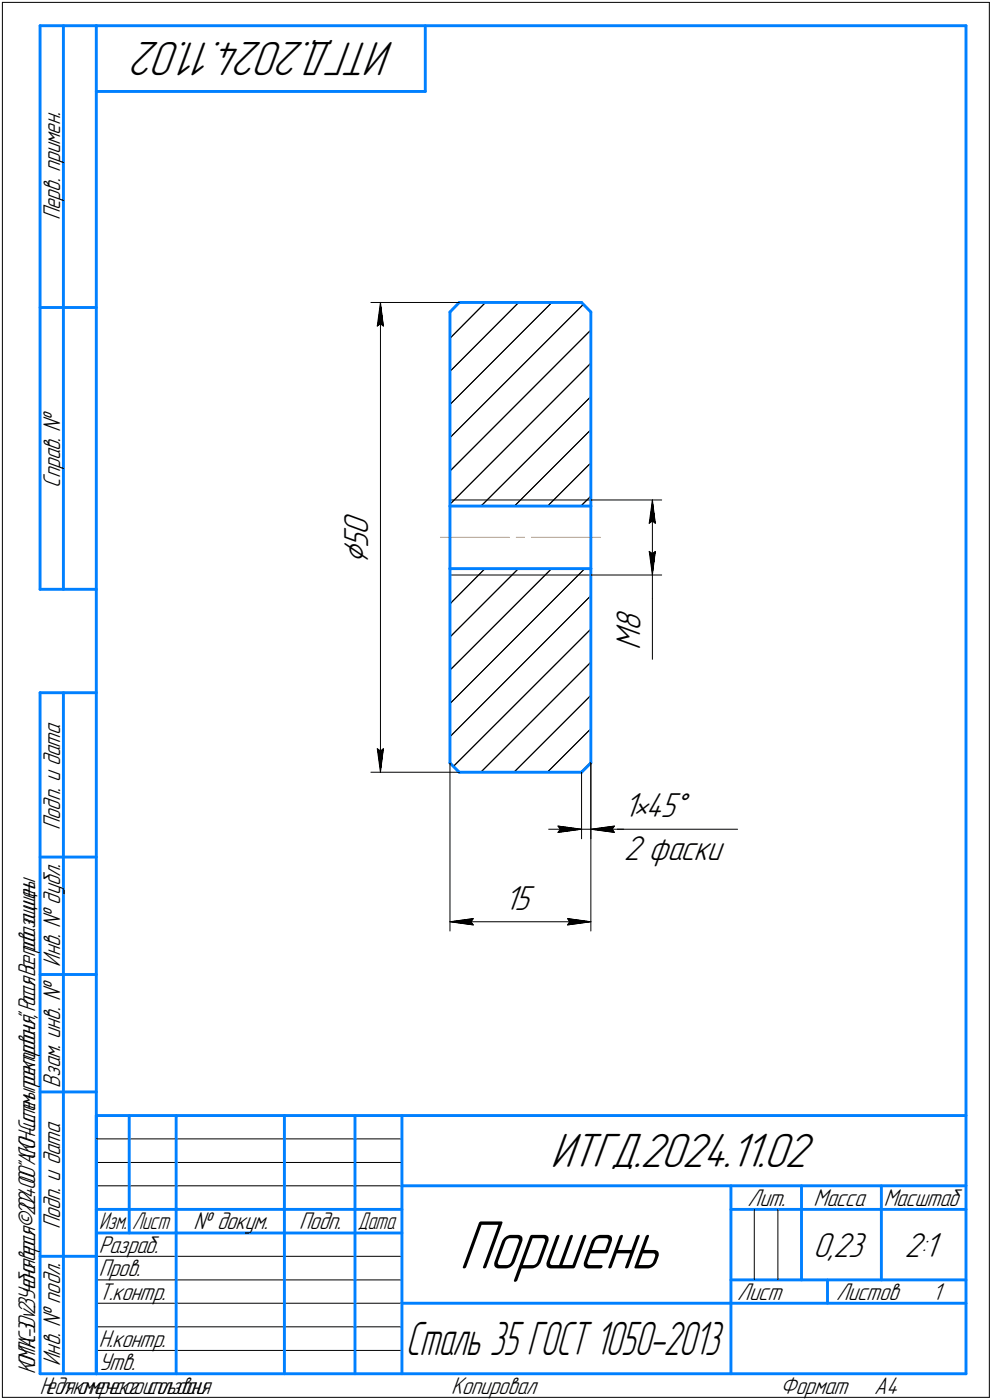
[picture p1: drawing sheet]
<svg xmlns="http://www.w3.org/2000/svg" width="211mm" height="298mm" viewBox="0 0 211 298" stroke-linecap="round" stroke-linejoin="round" font-family="sans-serif">
<g fill="none" stroke="#000" stroke-width=".21">
<path d="M.5 .5v297zM.5 .5h210zM210.5 .5v297zM78.9 64.4h18.8zM80.3 69.4l.6-.5zM80.9 64.4l.7 5zM80.9 68.9l.7 .5zM80.9 64.4l-.6 5zM80.9 64.4v100zM103.3 64.4l-7.6 7.6zM110.3 64.4l-14.6 14.7zM117.4 64.4l-21.7 21.7z"/>
<path d="M124.1 64.8l-28.4 28.4zM125.7 77.3l-30 30.1zM125.7 70.3l-30 30zM95.7 106.5h30zM102.3 107.8l23.4-23.4zM109.4 107.8l16.3-16.3zM116.5 107.8l9.2-9.2zM123.6 107.8l2.1-2.1zM125.7 106.5h15.1zM138.1 111.4l.7-.5zM138.1 117.4l.7 5zM138.1 117.4l.7 .5z"/>
<path d="M138.8 106.5l.6 4.9zM138.8 110.9l.6 .5zM138.8 106.5l-.7 4.9zM138.8 117.9l.6-.5zM138.8 106.5v15.9zM139.4 117.4l-.6 5zM95.7 122.4h30zM96.1 121.1l-.4 .4zM103.2 121.1l-7.5 7.5zM110.3 121.1l-14.6 14.5zM117.3 121.1l-21.6 21.6zM124.4 121.1l-28.7 28.7z"/>
<path d="M125.7 133.9l-29.2 29.3zM125.7 126.8l-30 30.1zM125.7 122.4h15.1zM138.8 122.4v5.1zM138.8 127.5v12.9zM80.3 159.4l.6 5zM80.3 159.4l.6 .5zM80.9 159.9l.7-.5zM81.6 159.4l-.7 5zM125.7 155.2l-9.3 9.2zM78.9 164.4h18.8zM95.7 162.4v35.8z"/>
<path d="M102.3 164.4l23.4-23.4zM109.3 164.4l16.4-16.3zM116.7 176.6h7zM118.7 175.9l5 .7zM118.7 175.9l.5 .7zM118.7 177.2l5-.6zM119.2 176.6l-.5 .6zM123.5 164.4l2.2-2.2zM123.7 164.4v14.2zM123.7 176.6h2zM125.7 162.4v35.8zM125.7 176.6h5z"/>
<path d="M125.7 162.4v16.2zM125.7 176.6l5 .6zM125.7 176.6l5-.7zM125.7 176.6h7zM130.2 176.6l.5 .6zM130.7 176.6h26.2zM130.7 175.9l-.5 .7zM95.7 196.3l5-.7zM95.7 196.3l5 .6zM95.7 196.3h30zM100.2 196.3l.5 .6zM100.7 195.6l-.5 .7z"/>
<path d="M120.7 196.9l5-.6zM120.7 195.6l.5 .7zM120.7 195.6l5 .7zM121.2 196.3l-.5 .6zM20.5 247.5h65zM20.5 252.5h65zM20.5 242.5h65zM160.5 257.5v15zM165.5 257.5v15zM20.5 267.5h65zM20.5 272.5h65zM20.5 277.5h65z"/>
<path d="M.5 297.5h210zM20.5 282.5h65zM20.5 287.5h65z"/>
</g>
<path d="M93.7 114.4h14.7zM109.8 114.4h1.8zM113.1 114.4h14.6z" fill="none" stroke="#ff8000" stroke-width=".21"/>
<g fill="none" stroke="#0080ff" stroke-width=".62">
<path d="M8.5 5.5v120zM8.5 5.5h12zM13.5 5.5v120zM20.5 5.5v287zM20.5 5.5h185zM20.5 19.5h70zM90.5 5.5v14zM205.5 5.5v287zM8.5 65.5h12zM95.7 66.4v41.4zM97.7 64.4h26zM97.7 64.4l-2 2z"/>
<path d="M123.7 64.4l2 2zM125.7 66.4v41.4zM95.7 107.8v13.3zM95.7 107.8h30zM125.7 107.8v13.3zM8.5 125.5h12zM95.7 121.1h30zM95.7 121.1v41.3zM125.7 121.1v41.3zM8.5 147.5v145zM8.5 147.5h12zM13.5 147.5v145z"/>
<path d="M95.7 162.4l2 2zM97.7 164.4h26zM123.7 164.4l2-2zM8.5 182.5h12zM8.5 207.5h12zM8.5 232.5h12zM20.5 237.5h185zM20.5 237.5v55zM27.5 237.5v25zM37.5 237.5v55zM60.5 237.5v55zM75.5 237.5v55z"/>
<path d="M85.5 237.5v55zM20.5 257.5h65zM85.5 252.5h120zM155.5 252.5v40zM155.5 257.5h15zM170.5 252.5v20zM170.5 257.5h35zM187.5 252.5v20zM8.5 267.5h12zM20.5 262.5h65zM85.5 277.5h70zM155.5 277.5h50z"/>
<path d="M155.5 272.5h50zM176.1 272.5v5zM8.5 292.5h12zM20.5 292.5h185z"/>
</g>
<g fill="#fff" stroke="#fff" stroke-width=".21">
<path d="M72.6 108.8h7.3zM72.6 108.9h7.3zM72.6 108.9h7.3zM72.6 109h7.3zM72.6 109.1h7.3zM72.6 109.1h7.3zM72.6 109.2h7.3zM72.6 109.2h7.3zM72.6 109.3h7.3zM72.6 109.3h7.3zM72.6 109.4h7.3zM72.6 109.4h7.3zM72.6 109.5h7.3zM72.6 109.6h7.3zM72.6 109.6h7.3zM72.6 109.7h7.3zM72.6 109.7h7.3zM72.6 109.8h7.3zM72.6 109.8h7.3zM72.6 109.9h7.3zM72.6 110h7.3zM72.6 110h7.3zM72.6 110.1h7.3zM72.6 110.1h7.3zM72.6 110.2h7.3zM72.6 110.2h7.3zM72.6 110.3h7.3zM72.6 110.3h7.3zM72.6 110.4h7.3zM72.6 110.5h7.3zM72.6 110.5h7.3zM72.6 110.6h7.3zM72.6 110.6h7.3zM72.6 110.7h7.3zM72.6 110.7h7.3zM72.6 110.8h7.3zM72.6 110.9h7.3zM72.6 110.9h7.3zM72.6 111h7.3zM72.6 111h7.3zM72.6 111.1h7.3zM72.6 111.1h7.3zM72.6 111.2h7.3zM72.6 111.3h7.3zM72.6 111.3h7.3zM72.6 111.4h7.3zM72.6 111.4h7.3zM72.6 111.5h7.3zM72.6 111.5h7.3zM72.6 111.6h7.3zM72.6 111.6h7.3zM72.6 111.7h7.3zM72.6 111.8h7.3zM72.6 111.8h7.3zM72.6 111.9h7.3zM72.6 111.9h7.3zM72.6 112h7.3zM72.6 112h7.3zM72.6 112.1h7.3zM72.6 112.2h7.3zM72.6 112.2h7.3zM72.6 112.3h7.3zM72.6 112.3h7.3zM72.6 112.4h7.3zM72.6 112.4h7.3zM72.6 112.5h7.3zM72.6 112.6h7.3zM72.6 112.6h7.3zM72.6 112.7h7.3zM72.6 112.7h7.3zM72.6 112.8h7.3zM72.6 112.8h7.3zM72.6 112.9h7.3zM72.6 112.9h7.3zM72.6 113h7.3zM72.6 113.1h7.3zM72.6 113.1h7.3zM72.6 113.2h7.3zM72.6 113.2h7.3zM72.6 113.3h7.3zM72.6 113.3h7.3zM72.6 113.4h7.3zM72.6 113.5h7.3zM72.6 113.5h7.3zM72.6 113.6h7.3zM72.6 113.6h7.3zM72.6 113.7h7.3zM72.6 113.7h7.3zM72.6 113.8h7.3zM72.6 113.8h7.3zM72.6 113.9h7.3zM72.6 114h7.3zM72.6 114h7.3zM72.6 114.1h7.3zM72.6 114.1h7.3zM72.6 114.2h7.3zM72.6 114.2h7.3zM72.6 114.3h7.3zM72.6 114.4h7.3zM72.6 114.4h7.3zM72.6 114.5h7.3zM72.6 114.5h7.3zM72.6 114.6h7.3zM72.6 114.6h7.3zM72.6 114.7h7.3zM72.6 114.8h7.3zM72.6 114.8h7.3zM72.6 114.9h7.3zM72.6 114.9h7.3zM72.6 115h7.3zM72.6 115h7.3zM72.6 115.1h7.3zM72.6 115.1h7.3zM72.6 115.2h7.3zM72.6 115.3h7.3zM72.6 115.3h7.3zM72.6 115.4h7.3zM72.6 115.4h7.3zM72.6 115.5h7.3zM72.6 115.5h7.3zM72.6 115.6h7.3zM72.6 115.7h7.3zM72.6 115.7h7.3zM72.6 115.8h7.3zM72.6 115.8h7.3zM72.6 115.9h7.3zM72.6 115.9h7.3zM72.6 116h7.3zM72.6 116h7.3zM72.6 116.1h7.3zM72.6 116.2h7.3zM72.6 116.2h7.3zM72.6 116.3h7.3zM72.6 116.3h7.3zM72.6 116.4h7.3zM72.6 116.4h7.3zM72.6 116.5h7.3zM72.6 116.6h7.3zM72.6 116.6h7.3zM72.6 116.7h7.3zM72.6 116.7h7.3zM72.6 116.8h7.3zM72.6 116.8h7.3zM72.6 116.9h7.3zM72.6 117h7.3zM72.6 117h7.3zM72.6 117.1h7.3zM72.6 117.1h7.3zM72.6 117.2h7.3zM72.6 117.2h7.3zM72.6 117.3h7.3zM72.6 117.3h7.3zM72.6 117.4h7.3zM72.6 117.5h7.3zM72.6 117.5h7.3zM72.6 117.6h7.3zM72.6 117.6h7.3zM72.6 117.7h7.3zM72.6 117.7h7.3zM72.6 117.8h7.3zM72.6 117.9h7.3zM72.6 117.9h7.3zM72.6 118h7.3zM72.6 118h7.3zM72.6 118.1h7.3zM72.6 118.1h7.3zM72.6 118.2h7.3zM72.6 118.3h7.3zM72.6 118.3h7.3zM72.6 118.4h7.3zM72.6 118.4h7.3zM72.6 118.5h7.3zM72.6 118.5h7.3zM72.6 118.6h7.3zM72.6 118.6h7.3zM72.6 118.7h7.3zM72.6 118.8h7.3zM72.6 118.8h7.3zM72.6 118.9h7.3zM72.6 118.9h7.3zM72.6 119h7.3zM72.6 119h7.3zM72.6 119.1h7.3zM72.6 119.2h7.3zM72.6 119.2h7.3zM72.6 119.3h7.3zM72.6 119.3h7.3zM72.6 119.4h7.3zM72.6 119.4h7.3zM72.6 119.5h7.3zM72.6 119.5h7.3zM72.6 119.6h7.3zM72.6 119.7h7.3zM72.6 119.7h7.3zM72.6 119.8h7.3zM72.6 119.8h7.3zM72.6 119.9h7.3zM72.6 119.9h7.3zM72.6 120h7.3z"/>
<path d="M80.9 64.6h.2zM80.9 64.6h.2zM80.8 64.7h.3zM80.8 64.7h.3zM80.8 64.8h.3zM80.8 64.9h.4zM80.8 64.9h.4zM80.7 65h.5zM80.7 65h.5zM80.7 65.1h.5zM80.7 65.1h.6zM80.6 65.2h.7zM80.6 65.2h.7zM80.5 65.3h.8zM80.5 65.4h.8zM80.5 65.4h.9zM80.5 65.5h.9zM80.5 65.5h.9zM80.4 65.6h1zM80.4 65.6h1zM80.4 65.7h1.1zM80.4 65.8h1.1zM80.4 65.8h1.2zM80.3 65.9h1.3zM80.3 65.9h1.3zM80.3 66h1.3zM80.3 66h1.3zM80.2 66.1h1.5zM80.2 66.2h1.5zM80.2 66.2h1.5zM80.2 66.3h1.5zM80.2 66.3h1.5zM80.2 66.4h1.5zM80.2 66.4h1.5zM80.2 66.5h1.5zM80.2 66.5h1.5zM80.2 66.6h1.5zM80.2 66.7h1.5zM80.1 66.7h1.7zM80.1 66.8h1.7zM80.1 66.8h1.7zM80.1 66.9h1.7zM80.1 66.9h1.7zM80.1 67h1.7zM80.1 67.1h1.7zM80.1 67.1h1.7zM80 67.2h1.8zM80 67.2h1.8zM80 67.3h1.8zM80 67.3h1.8zM80 67.4h1.8zM80 67.5h1.8zM80 67.5h1.8zM80 67.6h1.8zM80 67.6h1.9zM80 67.7h1.9zM80 67.7h1.9zM80 67.8h1.9zM80 67.8h1.9zM80 67.9h1.9zM80 68h1.9zM80 68h1.9zM79.9 68.1h2zM79.9 68.1h2.1zM79.9 68.2h2.1zM79.9 68.2h2.1zM79.9 68.3h2.1zM79.9 68.4h2.1zM79.9 68.4h2.1zM79.9 68.5h2.1zM79.9 68.5h2.1zM79.9 68.6h2.1zM79.9 68.6h2.1zM79.9 68.7h2.1zM79.9 68.7h2.1zM79.9 68.8h2.1zM79.9 68.9h2.1zM79.9 68.9h2.1zM79.9 69h2.1zM79.8 69h2.3zM79.8 69.1h2.3zM79.8 69.1h2.3zM79.8 69.2h2.3zM79.8 69.3h2.3zM79.8 69.3h2.3zM79.8 69.4h2.3zM79.8 69.4h2.3zM79.8 69.5h2.3zM79.8 69.5h2.3zM79.8 69.6h2.3zM79.8 69.7h2.3zM79.8 69.7h2.3zM79.8 69.8h2.3zM79.8 69.8h2.3zM79.8 69.9h2.3z"/>
<path d="M79.7 158.9h2.4zM79.8 159h2.3zM79.8 159.1h2.3zM79.8 159.1h2.3zM79.8 159.2h2.3zM79.8 159.2h2.3zM79.8 159.3h2.3zM79.8 159.3h2.3zM79.8 159.4h2.3zM79.8 159.5h2.3zM79.8 159.5h2.3zM79.8 159.6h2.3zM79.8 159.6h2.3zM79.8 159.7h2.3zM79.8 159.7h2.3zM79.8 159.8h2.3zM79.8 159.9h2.3zM79.9 159.9h2.1zM79.9 160h2.1zM79.9 160h2.1zM79.9 160.1h2.1zM79.9 160.1h2.1zM79.9 160.2h2.1zM79.9 160.2h2.1zM79.9 160.3h2.1zM79.9 160.4h2.1zM79.9 160.4h2.1zM79.9 160.5h2.1zM79.9 160.5h2.1zM79.9 160.6h2.1zM79.9 160.6h2.1zM79.9 160.7h2.1zM79.9 160.8h2.1zM80 160.8h1.9zM80 160.9h1.9zM80 160.9h1.9zM80 161h1.9zM80 161h1.9zM80 161.1h1.9zM80 161.1h1.9zM80 161.2h1.9zM80 161.3h1.8zM80 161.3h1.8zM80 161.4h1.8zM80 161.4h1.8zM80 161.5h1.8zM80 161.5h1.8zM80 161.6h1.8zM80 161.7h1.8zM80.1 161.7h1.7zM80.1 161.8h1.7zM80.1 161.8h1.7zM80.1 161.9h1.7zM80.1 161.9h1.7zM80.1 162h1.7zM80.1 162.1h1.7zM80.1 162.1h1.7zM80.2 162.2h1.5zM80.2 162.2h1.5zM80.2 162.3h1.5zM80.2 162.3h1.5zM80.2 162.4h1.5zM80.2 162.4h1.5zM80.2 162.5h1.5zM80.2 162.6h1.5zM80.2 162.6h1.5zM80.2 162.7h1.5zM80.2 162.7h1.5zM80.3 162.8h1.3zM80.3 162.8h1.3zM80.3 162.9h1.3zM80.3 163h1.3zM80.4 163h1.2zM80.4 163.1h1.1zM80.4 163.1h1.1zM80.4 163.2h1zM80.4 163.2h1zM80.5 163.3h.9zM80.5 163.4h.9zM80.5 163.4h.9zM80.5 163.5h.8zM80.5 163.5h.8zM80.6 163.6h.7zM80.6 163.6h.7zM80.7 163.7h.6zM80.7 163.7h.5zM80.7 163.8h.5zM80.7 163.9h.5zM80.8 163.9h.4zM80.8 164h.4zM80.8 164h.3zM80.8 164.1h.3zM80.8 164.1h.3zM80.9 164.2h.2zM80.9 164.3h.2z"/>
<path d="M130.6 129.4h7.2zM130.6 129.5h7.2zM130.6 129.5h7.2zM130.6 129.6h7.2zM130.6 129.7h7.2zM130.6 129.7h7.2zM130.6 129.8h7.2zM130.6 129.8h7.2zM130.6 129.9h7.2zM130.6 129.9h7.2zM130.6 130h7.2zM130.6 130h7.2zM130.6 130.1h7.2zM130.6 130.2h7.2zM130.6 130.2h7.2zM130.6 130.3h7.2zM130.6 130.3h7.2zM130.6 130.4h7.2zM130.6 130.4h7.2zM130.6 130.5h7.2zM130.6 130.6h7.2zM130.6 130.6h7.2zM130.6 130.7h7.2zM130.6 130.7h7.2zM130.6 130.8h7.2zM130.6 130.8h7.2zM130.6 130.9h7.2zM130.6 131h7.2zM130.6 131h7.2zM130.6 131.1h7.2zM130.6 131.1h7.2zM130.6 131.2h7.2zM130.6 131.2h7.2zM130.6 131.3h7.2zM130.6 131.3h7.2zM130.6 131.4h7.2zM130.6 131.5h7.2zM130.6 131.5h7.2zM130.6 131.6h7.2zM130.6 131.6h7.2zM130.6 131.7h7.2zM130.6 131.7h7.2zM130.6 131.8h7.2zM130.6 131.9h7.2zM130.6 131.9h7.2zM130.6 132h7.2zM130.6 132h7.2zM130.6 132.1h7.2zM130.6 132.1h7.2zM130.6 132.2h7.2zM130.6 132.2h7.2zM130.6 132.3h7.2zM130.6 132.4h7.2zM130.6 132.4h7.2zM130.6 132.5h7.2zM130.6 132.5h7.2zM130.6 132.6h7.2zM130.6 132.6h7.2zM130.6 132.7h7.2zM130.6 132.8h7.2zM130.6 132.8h7.2zM130.6 132.9h7.2zM130.6 132.9h7.2zM130.6 133h7.2zM130.6 133h7.2zM130.6 133.1h7.2zM130.6 133.2h7.2zM130.6 133.2h7.2zM130.6 133.3h7.2zM130.6 133.3h7.2zM130.6 133.4h7.2zM130.6 133.4h7.2zM130.6 133.5h7.2zM130.6 133.5h7.2zM130.6 133.6h7.2zM130.6 133.7h7.2zM130.6 133.7h7.2zM130.6 133.8h7.2zM130.6 133.8h7.2zM130.6 133.9h7.2zM130.6 133.9h7.2zM130.6 134h7.2zM130.6 134.1h7.2zM130.6 134.1h7.2zM130.6 134.2h7.2zM130.6 134.2h7.2zM130.6 134.3h7.2zM130.6 134.3h7.2zM130.6 134.4h7.2zM130.6 134.5h7.2zM130.6 134.5h7.2zM130.6 134.6h7.2zM130.6 134.6h7.2zM130.6 134.7h7.2zM130.6 134.7h7.2zM130.6 134.8h7.2zM130.6 134.8h7.2zM130.6 134.9h7.2zM130.6 135h7.2zM130.6 135h7.2zM130.6 135.1h7.2zM130.6 135.1h7.2zM130.6 135.2h7.2zM130.6 135.2h7.2zM130.6 135.3h7.2zM130.6 135.4h7.2zM130.6 135.4h7.2zM130.6 135.5h7.2zM130.6 135.5h7.2zM130.6 135.6h7.2zM130.6 135.6h7.2zM130.6 135.7h7.2zM130.6 135.7h7.2zM130.6 135.8h7.2zM130.6 135.9h7.2zM130.6 135.9h7.2zM130.6 136h7.2zM130.6 136h7.2zM130.6 136.1h7.2zM130.6 136.1h7.2zM130.6 136.2h7.2zM130.6 136.3h7.2zM130.6 136.3h7.2zM130.6 136.4h7.2zM130.6 136.4h7.2zM130.6 136.5h7.2zM130.6 136.5h7.2zM130.6 136.6h7.2zM130.6 136.7h7.2zM130.6 136.7h7.2zM130.6 136.8h7.2zM130.6 136.8h7.2zM130.6 136.9h7.2zM130.6 136.9h7.2zM130.6 137h7.2zM130.6 137h7.2zM130.6 137.1h7.2zM130.6 137.2h7.2zM130.6 137.2h7.2zM130.6 137.3h7.2zM130.6 137.3h7.2zM130.6 137.4h7.2zM130.6 137.4h7.2zM130.6 137.5h7.2zM130.6 137.6h7.2zM130.6 137.6h7.2zM130.6 137.7h7.2zM130.6 137.7h7.2zM130.6 137.8h7.2zM130.6 137.8h7.2zM130.6 137.9h7.2zM130.6 138h7.2zM130.6 138h7.2zM130.6 138.1h7.2zM130.6 138.1h7.2zM130.6 138.2h7.2zM130.6 138.2h7.2zM130.6 138.3h7.2zM130.6 138.3h7.2z"/>
<path d="M138.7 106.6h.2zM138.7 106.7h.2zM138.7 106.7h.3zM138.7 106.8h.3zM138.6 106.8h.4zM138.6 106.9h.4zM138.6 107h.4zM138.6 107h.5zM138.6 107.1h.5zM138.5 107.1h.6zM138.5 107.2h.6zM138.5 107.2h.6zM138.5 107.3h.7zM138.4 107.4h.8zM138.4 107.4h.8zM138.3 107.5h.9zM138.3 107.5h.9zM138.3 107.6h1zM138.3 107.6h1zM138.3 107.7h1.1zM138.2 107.8h1.2zM138.2 107.8h1.2zM138.2 107.9h1.2zM138.2 107.9h1.2zM138.1 108h1.4zM138.1 108h1.4zM138.1 108.1h1.4zM138.1 108.1h1.4zM138 108.2h1.5zM138 108.3h1.6zM138 108.3h1.6zM138 108.4h1.6zM138 108.4h1.6zM138 108.5h1.6zM138 108.5h1.6zM138 108.6h1.6zM138 108.7h1.6zM138 108.7h1.6zM138 108.8h1.6zM138 108.8h1.6zM138 108.9h1.6zM138 108.9h1.6zM138 109h1.6zM138 109.1h1.6zM138 109.1h1.6zM137.9 109.2h1.8zM137.9 109.2h1.8zM137.9 109.3h1.8zM137.9 109.3h1.8zM137.9 109.4h1.8zM137.9 109.4h1.8zM137.9 109.5h1.8zM137.9 109.6h1.8zM137.8 109.6h2zM137.8 109.7h2zM137.8 109.7h2zM137.8 109.8h2zM137.8 109.8h2zM137.8 109.9h2zM137.8 110h2zM137.8 110h2zM137.8 110.1h2zM137.8 110.1h2zM137.8 110.2h2zM137.8 110.2h2zM137.8 110.3h2zM137.8 110.3h2zM137.8 110.4h2zM137.8 110.5h2zM137.8 110.5h2zM137.7 110.6h2.2zM137.7 110.6h2.2zM137.7 110.7h2.2zM137.7 110.7h2.2zM137.7 110.8h2.2zM137.7 110.9h2.2zM137.7 110.9h2.2zM137.7 111h2.2zM137.7 111h2.2zM137.7 111.1h2.2zM137.7 111.1h2.2zM137.7 111.2h2.2zM137.7 111.3h2.2zM137.7 111.3h2.2zM137.7 111.4h2.2zM137.7 111.4h2.2zM137.6 111.5h2.4zM137.6 111.5h2.4zM137.6 111.6h2.4zM137.6 111.6h2.4zM137.6 111.7h2.4zM137.6 111.8h2.4zM137.6 111.8h2.4zM137.6 111.9h2.4z"/>
<path d="M137.6 117h2.4zM137.6 117h2.4zM137.6 117.1h2.4zM137.6 117.1h2.4zM137.6 117.2h2.4zM137.6 117.2h2.4zM137.6 117.3h2.4zM137.6 117.3h2.4zM137.6 117.4h2.4zM137.7 117.5h2.2zM137.7 117.5h2.2zM137.7 117.6h2.2zM137.7 117.6h2.2zM137.7 117.7h2.2zM137.7 117.7h2.2zM137.7 117.8h2.2zM137.7 117.9h2.2zM137.7 117.9h2.2zM137.7 118h2.2zM137.7 118h2.2zM137.7 118.1h2.2zM137.7 118.1h2.2zM137.7 118.2h2.2zM137.7 118.3h2.2zM137.7 118.3h2.2zM137.8 118.4h2zM137.8 118.4h2zM137.8 118.5h2zM137.8 118.5h2zM137.8 118.6h2zM137.8 118.6h2zM137.8 118.7h2zM137.8 118.8h2zM137.8 118.8h2zM137.8 118.9h2zM137.8 118.9h2zM137.8 119h2zM137.8 119h2zM137.8 119.1h2zM137.8 119.2h2zM137.8 119.2h2zM137.9 119.3h1.8zM137.9 119.3h1.8zM137.9 119.4h1.8zM137.9 119.4h1.8zM137.9 119.5h1.8zM137.9 119.5h1.8zM137.9 119.6h1.8zM137.9 119.7h1.8zM138 119.7h1.6zM138 119.8h1.6zM138 119.8h1.6zM138 119.9h1.6zM138 119.9h1.6zM138 120h1.6zM138 120.1h1.6zM138 120.1h1.6zM138 120.2h1.6zM138 120.2h1.6zM138 120.3h1.6zM138 120.3h1.6zM138 120.4h1.6zM138 120.5h1.6zM138 120.5h1.6zM138 120.6h1.6zM138 120.6h1.5zM138.1 120.7h1.4zM138.1 120.7h1.4zM138.1 120.8h1.4zM138.1 120.8h1.4zM138.2 120.9h1.2zM138.2 121h1.2zM138.2 121h1.2zM138.2 121.1h1.2zM138.2 121.1h1.2zM138.3 121.2h1zM138.3 121.2h1zM138.3 121.3h1zM138.3 121.4h.9zM138.4 121.4h.8zM138.4 121.5h.8zM138.4 121.5h.8zM138.5 121.6h.7zM138.5 121.6h.6zM138.5 121.7h.6zM138.5 121.8h.6zM138.6 121.8h.5zM138.6 121.9h.5zM138.6 121.9h.4zM138.6 122h.4zM138.6 122h.4zM138.7 122.1h.3zM138.7 122.1h.3zM138.7 122.2h.2zM138.7 122.3h.2z"/>
<path d="M107.4 188.1h6.7zM107.4 188.2h6.7zM107.4 188.2h6.7zM107.4 188.3h6.7zM107.4 188.4h6.7zM107.4 188.4h6.7zM107.4 188.5h6.7zM107.4 188.5h6.7zM107.4 188.6h6.7zM107.4 188.6h6.7zM107.4 188.7h6.7zM107.4 188.8h6.7zM107.4 188.8h6.7zM107.4 188.9h6.7zM107.4 188.9h6.7zM107.4 189h6.7zM107.4 189h6.7zM107.4 189.1h6.7zM107.4 189.1h6.7zM107.4 189.2h6.7zM107.4 189.3h6.7zM107.4 189.3h6.7zM107.4 189.4h6.7zM107.4 189.4h6.7zM107.4 189.5h6.7zM107.4 189.5h6.7zM107.4 189.6h6.7zM107.4 189.7h6.7zM107.4 189.7h6.7zM107.4 189.8h6.7zM107.4 189.8h6.7zM107.4 189.9h6.7zM107.4 189.9h6.7zM107.4 190h6.7zM107.4 190h6.7zM107.4 190.1h6.7zM107.4 190.2h6.7zM107.4 190.2h6.7zM107.4 190.3h6.7zM107.4 190.3h6.7zM107.4 190.4h6.7zM107.4 190.4h6.7zM107.4 190.5h6.7zM107.4 190.6h6.7zM107.4 190.6h6.7zM107.4 190.7h6.7zM107.4 190.7h6.7zM107.4 190.8h6.7zM107.4 190.8h6.7zM107.4 190.9h6.7zM107.4 191h6.7zM107.4 191h6.7zM107.4 191.1h6.7zM107.4 191.1h6.7zM107.4 191.2h6.7zM107.4 191.2h6.7zM107.4 191.3h6.7zM107.4 191.3h6.7zM107.4 191.4h6.7zM107.4 191.5h6.7zM107.4 191.5h6.7zM107.4 191.6h6.7zM107.4 191.6h6.7zM107.4 191.7h6.7zM107.4 191.7h6.7zM107.4 191.8h6.7zM107.4 191.9h6.7zM107.4 191.9h6.7zM107.4 192h6.7zM107.4 192h6.7zM107.4 192.1h6.7zM107.4 192.1h6.7zM107.4 192.2h6.7zM107.4 192.2h6.7zM107.4 192.3h6.7zM107.4 192.4h6.7zM107.4 192.4h6.7zM107.4 192.5h6.7zM107.4 192.5h6.7zM107.4 192.6h6.7zM107.4 192.6h6.7zM107.4 192.7h6.7zM107.4 192.8h6.7zM107.4 192.8h6.7zM107.4 192.9h6.7zM107.4 192.9h6.7zM107.4 193h6.7zM107.4 193h6.7zM107.4 193.1h6.7zM107.4 193.2h6.7zM107.4 193.2h6.7zM107.4 193.3h6.7zM107.4 193.3h6.7zM107.4 193.4h6.7zM107.4 193.4h6.7zM107.4 193.5h6.7zM107.4 193.5h6.7zM107.4 193.6h6.7zM107.4 193.7h6.7zM107.4 193.7h6.7zM107.4 193.8h6.7zM107.4 193.8h6.7zM107.4 193.9h6.7zM107.4 193.9h6.7zM107.4 194h6.7zM107.4 194.1h6.7zM107.4 194.1h6.7zM107.4 194.2h6.7zM107.4 194.2h6.7zM107.4 194.3h6.7zM107.4 194.3h6.7zM107.4 194.4h6.7zM107.4 194.5h6.7zM107.4 194.5h6.7zM107.4 194.6h6.7zM107.4 194.6h6.7zM107.4 194.7h6.7zM107.4 194.7h6.7zM107.4 194.8h6.7zM107.4 194.8h6.7zM107.4 194.9h6.7zM107.4 195h6.7zM107.4 195h6.7zM107.4 195.1h6.7zM107.4 195.1h6.7zM107.4 195.2h6.7z"/>
<path d="M100.8 195.1h.4zM100.4 195.1h.8zM100 195.2h1.2zM99.6 195.2h1.6zM99.2 195.3h2zM98.7 195.4h2.5zM98.3 195.4h2.9zM97.9 195.5h3.3zM97.5 195.5h3.7zM97.4 195.6h3.8zM97.3 195.6h3.9zM97.1 195.7h4.1zM97 195.7h4.2zM96.9 195.8h4.3zM96.7 195.9h4.5zM96.6 195.9h4.6zM96.4 196h4.8zM96.3 196h4.9zM96.2 196.1h5zM96 196.1h5.2zM95.9 196.2h5.3zM95.7 196.3h5.5zM95.9 196.3h5.3zM96 196.4h5.2zM96.2 196.4h5zM96.3 196.5h4.9zM96.4 196.5h4.8zM96.6 196.6h4.6zM96.7 196.7h4.5zM96.9 196.7h4.3zM97 196.8h4.2zM97.1 196.8h4.1zM97.3 196.9h3.9zM97.4 196.9h3.8zM97.5 197h3.7zM97.9 197h3.3zM98.3 197.1h2.9zM98.7 197.2h2.5zM99.2 197.2h2zM99.6 197.3h1.6zM100 197.3h1.2zM100.4 197.4h.8zM100.8 197.4h.4z"/>
<path d="M120.2 195.1h.5zM120.2 195.1h.9zM120.2 195.2h1.3zM120.2 195.2h1.7zM120.2 195.3h2.1zM120.2 195.4h2.5zM120.2 195.4h3zM120.2 195.5h3.4zM120.2 195.5h3.8zM120.2 195.6h3.9zM120.2 195.6h4zM120.2 195.7h4.2zM120.2 195.7h4.3zM120.2 195.8h4.4zM120.2 195.9h4.6zM120.2 195.9h4.7zM120.2 196h4.9zM120.2 196h5zM120.2 196.1h5.1zM120.2 196.1h5.3zM120.2 196.2h5.4zM120.2 196.3h5.5zM120.2 196.3h5.4zM120.2 196.4h5.3zM120.2 196.4h5.1zM120.2 196.5h5zM120.2 196.5h4.9zM120.2 196.6h4.7zM120.2 196.7h4.6zM120.2 196.7h4.4zM120.2 196.8h4.3zM120.2 196.8h4.2zM120.2 196.9h4zM120.2 196.9h3.9zM120.2 197h3.8zM120.2 197h3.4zM120.2 197.1h3zM120.2 197.2h2.5zM120.2 197.2h2.1zM120.2 197.3h1.7zM120.2 197.3h1.3zM120.2 197.4h.9zM120.2 197.4h.5z"/>
<path d="M132.7 168.3h14.5zM132.7 168.4h14.5zM132.7 168.4h14.5zM132.7 168.5h14.5zM132.7 168.5h14.5zM132.7 168.6h14.5zM132.7 168.7h14.5zM132.7 168.7h14.5zM132.7 168.8h14.5zM132.7 168.8h14.5zM132.7 168.9h14.5zM132.7 168.9h14.5zM132.7 169h14.5zM132.7 169.1h14.5zM132.7 169.1h14.5zM132.7 169.2h14.5zM132.7 169.2h14.5zM132.7 169.3h14.5zM132.7 169.3h14.5zM132.7 169.4h14.5zM132.7 169.4h14.5zM132.7 169.5h14.5zM132.7 169.6h14.5zM132.7 169.6h14.5zM132.7 169.7h14.5zM132.7 169.7h14.5zM132.7 169.8h14.5zM132.7 169.8h14.5zM132.7 169.9h14.5zM132.7 170h14.5zM132.7 170h14.5zM132.7 170.1h14.5zM132.7 170.1h14.5zM132.7 170.2h14.5zM132.7 170.2h14.5zM132.7 170.3h14.5zM132.7 170.3h14.5zM132.7 170.4h14.5zM132.7 170.5h14.5zM132.7 170.5h14.5zM132.7 170.6h14.5zM132.7 170.6h14.5zM132.7 170.7h14.5zM132.7 170.7h14.5zM132.7 170.8h14.5zM132.7 170.9h14.5zM132.7 170.9h14.5zM132.7 171h14.5zM132.7 171h14.5zM132.7 171.1h14.5zM132.7 171.1h14.5zM132.7 171.2h14.5zM132.7 171.3h14.5zM132.7 171.3h14.5zM132.7 171.4h14.5zM132.7 171.4h14.5zM132.7 171.5h14.5zM132.7 171.5h14.5zM132.7 171.6h14.5zM132.7 171.6h14.5zM132.7 171.7h14.5zM132.7 171.8h14.5zM132.7 171.8h14.5zM132.7 171.9h14.5zM132.7 171.9h14.5zM132.7 172h14.5zM132.7 172h14.5zM132.7 172.1h14.5zM132.7 172.2h14.5zM132.7 172.2h14.5zM132.7 172.3h14.5zM132.7 172.3h14.5zM132.7 172.4h14.5zM132.7 172.4h14.5zM132.7 172.5h14.5zM132.7 172.6h14.5zM132.7 172.6h14.5zM132.7 172.7h14.5zM132.7 172.7h14.5zM132.7 172.8h14.5zM132.7 172.8h14.5zM132.7 172.9h14.5zM132.7 172.9h14.5zM132.7 173h14.5zM132.7 173.1h14.5zM132.7 173.1h14.5zM132.7 173.2h14.5zM132.7 173.2h14.5zM132.7 173.3h14.5zM132.7 173.3h14.5zM132.7 173.4h14.5zM132.7 173.5h14.5zM132.7 173.5h14.5zM132.7 173.6h14.5zM132.7 173.6h14.5zM132.7 173.7h14.5zM132.7 173.7h14.5zM132.7 173.8h14.5zM132.7 173.8h14.5zM132.7 173.9h14.5zM132.7 174h14.5zM132.7 174h14.5zM132.7 174.1h14.5zM132.7 174.1h14.5zM132.7 174.2h14.5zM132.7 174.2h14.5zM132.7 174.3h14.5zM132.7 174.4h14.5zM132.7 174.4h14.5zM132.7 174.5h14.5zM132.7 174.5h14.5zM132.7 174.6h14.5zM132.7 174.6h14.5zM132.7 174.7h14.5zM132.7 174.8h14.5zM132.7 174.8h14.5zM132.7 174.9h14.5zM132.7 174.9h14.5zM132.7 175h14.5zM132.7 175h14.5zM132.7 175.1h14.5zM132.7 175.1h14.5zM132.7 175.2h14.5zM132.7 175.3h14.5zM132.7 175.3h14.5zM132.7 175.4h14.5zM132.7 175.4h14.5zM132.7 175.5h14.5z"/>
<path d="M132.7 177.6h22.2zM132.7 177.6h22.2zM132.7 177.7h22.2zM132.7 177.7h22.2zM132.7 177.8h22.2zM132.7 177.9h22.2zM132.7 177.9h22.2zM132.7 178h22.2zM132.7 178h22.2zM132.7 178.1h22.2zM132.7 178.1h22.2zM132.7 178.2h22.2zM132.7 178.3h22.2zM132.7 178.3h22.2zM132.7 178.4h22.2zM132.7 178.4h22.2zM132.7 178.5h22.2zM132.7 178.5h22.2zM132.7 178.6h22.2zM132.7 178.6h22.2zM132.7 178.7h22.2zM132.7 178.8h22.2zM132.7 178.8h22.2zM132.7 178.9h22.2zM132.7 178.9h22.2zM132.7 179h22.2zM132.7 179h22.2zM132.7 179.1h22.2zM132.7 179.2h22.2zM132.7 179.2h22.2zM132.7 179.3h22.2zM132.7 179.3h22.2zM132.7 179.4h22.2zM132.7 179.4h22.2zM132.7 179.5h22.2zM132.7 179.5h22.2zM132.7 179.6h22.2zM132.7 179.7h22.2zM132.7 179.7h22.2zM132.7 179.8h22.2zM132.7 179.8h22.2zM132.7 179.9h22.2zM132.7 179.9h22.2zM132.7 180h22.2zM132.7 180.1h22.2zM132.7 180.1h22.2zM132.7 180.2h22.2zM132.7 180.2h22.2zM132.7 180.3h22.2zM132.7 180.3h22.2zM132.7 180.4h22.2zM132.7 180.5h22.2zM132.7 180.5h22.2zM132.7 180.6h22.2zM132.7 180.6h22.2zM132.7 180.7h22.2zM132.7 180.7h22.2zM132.7 180.8h22.2zM132.7 180.8h22.2zM132.7 180.9h22.2zM132.7 181h22.2zM132.7 181h22.2zM132.7 181.1h22.2zM132.7 181.1h22.2zM132.7 181.2h22.2zM132.7 181.2h22.2zM132.7 181.3h22.2zM132.7 181.4h22.2zM132.7 181.4h22.2zM132.7 181.5h22.2zM132.7 181.5h22.2zM132.7 181.6h22.2zM132.7 181.6h22.2zM132.7 181.7h22.2zM132.7 181.8h22.2zM132.7 181.8h22.2zM132.7 181.9h22.2zM132.7 181.9h22.2zM132.7 182h22.2zM132.7 182h22.2zM132.7 182.1h22.2zM132.7 182.1h22.2zM132.7 182.2h22.2zM132.7 182.3h22.2zM132.7 182.3h22.2zM132.7 182.4h22.2zM132.7 182.4h22.2zM132.7 182.5h22.2zM132.7 182.5h22.2zM132.7 182.6h22.2zM132.7 182.7h22.2zM132.7 182.7h22.2zM132.7 182.8h22.2zM132.7 182.8h22.2zM132.7 182.9h22.2zM132.7 182.9h22.2zM132.7 183h22.2zM132.7 183h22.2zM132.7 183.1h22.2zM132.7 183.2h22.2zM132.7 183.2h22.2zM132.7 183.3h22.2zM132.7 183.3h22.2zM132.7 183.4h22.2zM132.7 183.4h22.2zM132.7 183.5h22.2zM132.7 183.6h22.2zM132.7 183.6h22.2zM132.7 183.7h22.2zM132.7 183.7h22.2zM132.7 183.8h22.2zM132.7 183.8h22.2zM132.7 183.9h22.2zM132.7 184h22.2zM132.7 184h22.2zM132.7 184.1h22.2zM132.7 184.1h22.2zM132.7 184.2h22.2zM132.7 184.2h22.2zM132.7 184.3h22.2zM132.7 184.3h22.2zM132.7 184.4h22.2zM132.7 184.5h22.2zM132.7 184.5h22.2zM132.7 184.6h22.2zM132.7 184.6h22.2z"/>
<path d="M118.2 175.4h.4zM118.2 175.4h.8zM118.2 175.5h1.2zM118.2 175.5h1.7zM118.2 175.6h2.1zM118.2 175.7h2.5zM118.2 175.7h2.9zM118.2 175.8h3.3zM118.2 175.8h3.7zM118.2 175.9h3.9zM118.2 175.9h4zM118.2 176h4.2zM118.2 176.1h4.3zM118.2 176.1h4.5zM118.2 176.2h4.6zM118.2 176.2h4.7zM118.2 176.3h4.8zM118.2 176.3h5zM118.2 176.4h5.1zM118.2 176.4h5.3zM118.2 176.5h5.4zM118.2 176.6h5.5zM118.2 176.6h5.4zM118.2 176.7h5.3zM118.2 176.7h5.1zM118.2 176.8h5zM118.2 176.8h4.8zM118.2 176.9h4.7zM118.2 177h4.6zM118.2 177h4.5zM118.2 177.1h4.3zM118.2 177.1h4.2zM118.2 177.2h4zM118.2 177.2h3.9zM118.2 177.3h3.7zM118.2 177.3h3.3zM118.2 177.4h2.9zM118.2 177.5h2.5zM118.2 177.5h2.1zM118.2 177.6h1.7zM118.2 177.6h1.2zM118.2 177.7h.8zM118.2 177.7h.4z"/>
<path d="M130.8 175.4h.4zM130.4 175.4h.8zM130 175.5h1.2zM129.6 175.5h1.6zM129.2 175.6h2zM128.7 175.7h2.5zM128.4 175.7h2.8zM128 175.8h3.2zM127.5 175.8h3.7zM127.4 175.9h3.8zM127.3 175.9h3.9zM127.1 176h4.1zM127 176.1h4.2zM126.8 176.1h4.4zM126.7 176.2h4.5zM126.5 176.2h4.7zM126.4 176.3h4.8zM126.3 176.3h4.9zM126.2 176.4h5zM126 176.4h5.2zM125.9 176.5h5.3zM125.7 176.6h5.5zM125.9 176.6h5.3zM126 176.7h5.2zM126.2 176.7h5zM126.3 176.8h4.9zM126.4 176.8h4.8zM126.5 176.9h4.7zM126.7 177h4.5zM126.8 177h4.4zM127 177.1h4.2zM127.1 177.1h4.1zM127.3 177.2h3.9zM127.4 177.2h3.8zM127.5 177.3h3.7zM128 177.3h3.2zM128.4 177.4h2.8zM128.7 177.5h2.5zM129.2 177.5h2zM129.6 177.6h1.6zM130 177.6h1.2zM130.4 177.7h.8zM130.8 177.7h.4z"/>
</g>
<g fill="#000" stroke="#000" stroke-width=".21">
<path d="M80.8 65.2h.1zM80.8 65.3h.1zM80.8 65.4h.1zM80.8 65.4h.1zM80.8 65.5h.1zM80.8 65.5h.1zM80.8 65.6h.1zM80.8 65.6h.1zM80.8 65.7h.1zM80.8 65.8h.1zM80.8 65.8h.1zM80.8 65.9h.1zM80.8 65.9h.1zM80.8 66h.1zM80.8 66h.1zM80.7 66.1h.2zM80.7 66.2h.2zM80.7 66.2h.2zM80.7 66.3h.2zM80.7 66.3h.2zM80.7 66.4h.2zM80.7 66.4h.2zM80.7 66.5h.2zM80.7 66.5h.2zM80.7 66.6h.2zM80.7 66.7h.2zM80.7 66.7h.2zM80.7 66.8h.2zM80.7 66.8h.2zM80.7 66.9h.2zM80.6 66.9h.3zM80.6 67h.3zM80.6 67.1h.3zM80.6 67.1h.3zM80.6 67.2h.3zM80.6 67.2h.3zM80.6 67.3h.3zM80.5 67.3h.4zM80.5 67.4h.4zM80.5 67.5h.4zM80.5 67.5h.4zM80.5 67.6h.4zM80.5 67.6h.4zM80.5 67.7h.4zM80.5 67.7h.4zM80.5 67.8h.4zM80.5 67.8h.4zM80.5 67.9h.4zM80.5 68h.4zM80.5 68h.4zM80.5 68.1h.4zM80.5 68.1h.4zM80.4 68.2h.5zM80.4 68.2h.5zM80.4 68.3h.5zM80.4 68.4h.5zM80.4 68.4h.5zM80.4 68.5h.5zM80.4 68.5h.5zM80.4 68.6h.5zM80.4 68.6h.5zM80.4 68.7h.5zM80.4 68.7h.5zM80.4 68.8h.5zM80.4 68.9h.5zM80.4 68.9h.5zM80.4 69h.5zM80.3 69h.5zM80.3 69.1h.4zM80.3 69.1h.4zM80.3 69.2h.3zM80.3 69.3h.2zM80.3 69.3h.1z"/>
<path d="M80.9 64.9h.2zM80.9 65h.2zM80.9 65h.2zM80.9 65.1h.2zM80.9 65.1h.2zM80.9 65.2h.2zM80.9 65.2h.2zM80.9 65.3h.2zM80.9 65.4h.2zM80.9 65.4h.2zM80.9 65.5h.2zM80.9 65.5h.2zM80.9 65.6h.2zM80.9 65.6h.2zM80.9 65.7h.2zM80.9 65.8h.2zM80.9 65.8h.3zM80.9 65.9h.3zM80.9 65.9h.3zM80.9 66h.3zM80.9 66h.3zM80.9 66.1h.3zM80.9 66.2h.3zM80.9 66.2h.3zM80.9 66.3h.3zM80.9 66.3h.3zM80.9 66.4h.3zM80.9 66.4h.3zM80.9 66.5h.3zM80.9 66.5h.3zM80.9 66.6h.3zM80.9 66.7h.3zM80.9 66.7h.4zM80.9 66.8h.4zM80.9 66.8h.4zM80.9 66.9h.4zM80.9 66.9h.4zM80.9 67h.4zM80.9 67.1h.4zM80.9 67.1h.4zM80.9 67.2h.4zM80.9 67.2h.4zM80.9 67.3h.4zM80.9 67.3h.4zM80.9 67.4h.4zM80.9 67.5h.4zM80.9 67.5h.4zM80.9 67.6h.4zM80.9 67.6h.5zM80.9 67.7h.5zM80.9 67.7h.5zM80.9 67.8h.5zM80.9 67.8h.5zM80.9 67.9h.5zM80.9 68h.5zM80.9 68h.5zM80.9 68.1h.5zM80.9 68.1h.5zM80.9 68.2h.5zM80.9 68.2h.5zM80.9 68.3h.5zM80.9 68.4h.5zM80.9 68.4h.5zM80.9 68.5h.5zM80.9 68.5h.6zM80.9 68.6h.6zM80.9 68.6h.6zM80.9 68.7h.6zM80.9 68.7h.6zM80.9 68.8h.6zM80.9 68.9h.6zM80.9 68.9h.6zM81.1 69h.5zM81.1 69h.5zM81.2 69.1h.4zM81.2 69.1h.4zM81.3 69.2h.3zM81.4 69.3h.2zM81.4 69.3h.2z"/>
<path d="M138.2 117.5h.1zM138.2 117.6h.1zM138.2 117.6h.3zM138.2 117.7h.3zM138.2 117.7h.4zM138.2 117.8h.5zM138.2 117.9h.5zM138.2 117.9h.6zM138.2 118h.6zM138.2 118h.6zM138.2 118.1h.6zM138.2 118.1h.6zM138.2 118.2h.6zM138.3 118.3h.5zM138.3 118.3h.5zM138.3 118.4h.5zM138.3 118.4h.5zM138.3 118.5h.5zM138.3 118.5h.5zM138.3 118.6h.5zM138.3 118.6h.5zM138.3 118.7h.5zM138.3 118.8h.5zM138.3 118.8h.5zM138.3 118.9h.5zM138.3 118.9h.5zM138.3 119h.5zM138.3 119h.5zM138.4 119.1h.4zM138.4 119.2h.4zM138.4 119.2h.4zM138.4 119.3h.4zM138.4 119.3h.4zM138.4 119.4h.4zM138.4 119.4h.4zM138.4 119.5h.4zM138.5 119.5h.3zM138.5 119.6h.3zM138.5 119.7h.3zM138.5 119.7h.3zM138.5 119.8h.3zM138.5 119.8h.3zM138.5 119.9h.3zM138.5 119.9h.3zM138.5 120h.3zM138.5 120.1h.3zM138.5 120.1h.3zM138.5 120.2h.3zM138.5 120.2h.3zM138.5 120.3h.3zM138.6 120.3h.2zM138.6 120.4h.2zM138.6 120.5h.2zM138.6 120.5h.2zM138.6 120.6h.2zM138.6 120.6h.2zM138.6 120.7h.2zM138.6 120.7h.2zM138.6 120.8h.2zM138.6 120.8h.2zM138.6 120.9h.2zM138.6 121h.2zM138.6 121h.2zM138.6 121.1h.2zM138.6 121.1h.2zM138.7 121.2h.1zM138.7 121.2h.1zM138.7 121.3h.1zM138.7 121.4h.1zM138.7 121.4h.1zM138.7 121.5h.1zM138.7 121.5h.1zM138.7 121.6h.1z"/>
<path d="M138.7 107.3h.1zM138.7 107.4h.1zM138.7 107.4h.1zM138.7 107.5h.1zM138.7 107.5h.1zM138.7 107.6h.1zM138.7 107.6h.1zM138.6 107.7h.2zM138.6 107.8h.2zM138.6 107.8h.2zM138.6 107.9h.2zM138.6 107.9h.2zM138.6 108h.2zM138.6 108h.2zM138.6 108.1h.2zM138.6 108.1h.2zM138.6 108.2h.2zM138.6 108.3h.2zM138.6 108.3h.2zM138.6 108.4h.2zM138.6 108.4h.2zM138.6 108.5h.2zM138.5 108.5h.3zM138.5 108.6h.3zM138.5 108.7h.3zM138.5 108.7h.3zM138.5 108.8h.3zM138.5 108.8h.3zM138.5 108.9h.3zM138.5 108.9h.3zM138.5 109h.3zM138.5 109.1h.3zM138.5 109.1h.3zM138.5 109.2h.3zM138.5 109.2h.3zM138.5 109.3h.3zM138.5 109.3h.3zM138.4 109.4h.4zM138.4 109.4h.4zM138.4 109.5h.4zM138.4 109.6h.4zM138.4 109.6h.4zM138.4 109.7h.4zM138.4 109.7h.4zM138.3 109.8h.5zM138.3 109.8h.5zM138.3 109.9h.5zM138.3 110h.5zM138.3 110h.5zM138.3 110.1h.5zM138.3 110.1h.5zM138.3 110.2h.5zM138.3 110.2h.5zM138.3 110.3h.5zM138.3 110.3h.5zM138.3 110.4h.5zM138.3 110.5h.5zM138.3 110.5h.5zM138.3 110.6h.5zM138.2 110.6h.6zM138.2 110.7h.6zM138.2 110.7h.6zM138.2 110.8h.6zM138.2 110.9h.6zM138.2 110.9h.6zM138.2 111h.5zM138.2 111h.5zM138.2 111.1h.4zM138.2 111.1h.3zM138.2 111.2h.3zM138.2 111.3h.1zM138.2 111.3h.1z"/>
<path d="M138.8 107h.1zM138.8 107h.1zM138.8 107.1h.1zM138.8 107.1h.1zM138.8 107.2h.1zM138.8 107.2h.1zM138.8 107.3h.1zM138.8 107.4h.1zM138.8 107.4h.2zM138.8 107.5h.2zM138.8 107.5h.2zM138.8 107.6h.2zM138.8 107.6h.2zM138.8 107.7h.2zM138.8 107.8h.2zM138.8 107.8h.2zM138.8 107.9h.2zM138.8 107.9h.2zM138.8 108h.2zM138.8 108h.2zM138.8 108.1h.2zM138.8 108.1h.2zM138.8 108.2h.2zM138.8 108.3h.2zM138.8 108.3h.3zM138.8 108.4h.3zM138.8 108.4h.3zM138.8 108.5h.3zM138.8 108.5h.3zM138.8 108.6h.3zM138.8 108.7h.3zM138.8 108.7h.3zM138.8 108.8h.3zM138.8 108.8h.3zM138.8 108.9h.3zM138.8 108.9h.3zM138.8 109h.3zM138.8 109.1h.3zM138.8 109.1h.3zM138.8 109.2h.3zM138.8 109.2h.4zM138.8 109.3h.4zM138.8 109.3h.4zM138.8 109.4h.4zM138.8 109.4h.4zM138.8 109.5h.4zM138.8 109.6h.4zM138.8 109.6h.4zM138.8 109.7h.4zM138.8 109.7h.4zM138.8 109.8h.4zM138.8 109.8h.4zM138.8 109.9h.4zM138.8 110h.4zM138.8 110h.4zM138.8 110.1h.4zM138.8 110.1h.5zM138.8 110.2h.5zM138.8 110.2h.5zM138.8 110.3h.5zM138.8 110.3h.5zM138.8 110.4h.5zM138.8 110.5h.5zM138.8 110.5h.5zM138.8 110.6h.6zM138.8 110.6h.6zM138.8 110.7h.6zM138.8 110.7h.6zM138.8 110.8h.6zM138.8 110.9h.6zM138.8 110.9h.6zM138.9 111h.5zM139 111h.4zM139 111.1h.4zM139.1 111.1h.3zM139.2 111.2h.2zM139.2 111.3h.2zM139.3 111.3h.1z"/>
<path d="M139.3 117.5h.1zM139.2 117.6h.2zM139.2 117.6h.2zM139.1 117.7h.3zM139 117.7h.4zM139 117.8h.4zM138.9 117.9h.5zM138.8 117.9h.6zM138.8 118h.6zM138.8 118h.6zM138.8 118.1h.6zM138.8 118.1h.6zM138.8 118.2h.6zM138.8 118.3h.6zM138.8 118.3h.6zM138.8 118.4h.5zM138.8 118.4h.5zM138.8 118.5h.5zM138.8 118.5h.5zM138.8 118.6h.5zM138.8 118.6h.5zM138.8 118.7h.5zM138.8 118.8h.5zM138.8 118.8h.4zM138.8 118.9h.4zM138.8 118.9h.4zM138.8 119h.4zM138.8 119h.4zM138.8 119.1h.4zM138.8 119.2h.4zM138.8 119.2h.4zM138.8 119.3h.4zM138.8 119.3h.4zM138.8 119.4h.4zM138.8 119.4h.4zM138.8 119.5h.4zM138.8 119.5h.4zM138.8 119.6h.4zM138.8 119.7h.4zM138.8 119.7h.3zM138.8 119.8h.3zM138.8 119.8h.3zM138.8 119.9h.3zM138.8 119.9h.3zM138.8 120h.3zM138.8 120.1h.3zM138.8 120.1h.3zM138.8 120.2h.3zM138.8 120.2h.3zM138.8 120.3h.3zM138.8 120.3h.3zM138.8 120.4h.3zM138.8 120.5h.3zM138.8 120.5h.3zM138.8 120.6h.3zM138.8 120.6h.2zM138.8 120.7h.2zM138.8 120.7h.2zM138.8 120.8h.2zM138.8 120.8h.2zM138.8 120.9h.2zM138.8 121h.2zM138.8 121h.2zM138.8 121.1h.2zM138.8 121.1h.2zM138.8 121.2h.2zM138.8 121.2h.2zM138.8 121.3h.2zM138.8 121.4h.2zM138.8 121.4h.2zM138.8 121.5h.2zM138.8 121.5h.1zM138.8 121.6h.1zM138.8 121.6h.1zM138.8 121.7h.1zM138.8 121.8h.1zM138.8 121.8h.1zM138.8 121.9h.1zM138.8 121.9h.1z"/>
<path d="M80.3 159.6h.1zM80.3 159.6h.2zM80.3 159.7h.3zM80.3 159.7h.4zM80.3 159.8h.5zM80.3 159.9h.6zM80.4 159.9h.5zM80.4 160h.5zM80.4 160h.5zM80.4 160.1h.5zM80.4 160.1h.5zM80.4 160.2h.5zM80.4 160.2h.5zM80.4 160.3h.5zM80.4 160.4h.5zM80.4 160.4h.5zM80.4 160.5h.5zM80.4 160.5h.5zM80.4 160.6h.5zM80.4 160.6h.5zM80.4 160.7h.5zM80.5 160.8h.4zM80.5 160.8h.4zM80.5 160.9h.4zM80.5 160.9h.4zM80.5 161h.4zM80.5 161h.4zM80.5 161.1h.4zM80.5 161.1h.4zM80.5 161.2h.4zM80.5 161.3h.4zM80.5 161.3h.4zM80.5 161.4h.4zM80.5 161.4h.4zM80.5 161.5h.4zM80.6 161.5h.3zM80.6 161.6h.3zM80.6 161.7h.3zM80.6 161.7h.3zM80.6 161.8h.3zM80.6 161.8h.3zM80.6 161.9h.3zM80.6 161.9h.3zM80.7 162h.2zM80.7 162.1h.2zM80.7 162.1h.2zM80.7 162.2h.2zM80.7 162.2h.2zM80.7 162.3h.2zM80.7 162.3h.2zM80.7 162.4h.2zM80.7 162.4h.2zM80.7 162.5h.2zM80.7 162.6h.2zM80.7 162.6h.2zM80.7 162.7h.2zM80.7 162.7h.2zM80.8 162.8h.1zM80.8 162.8h.1zM80.8 162.9h.1zM80.8 163h.1zM80.8 163h.1zM80.8 163.1h.1zM80.8 163.1h.1zM80.8 163.2h.1zM80.8 163.2h.1zM80.8 163.3h.1zM80.8 163.4h.1zM80.8 163.4h.1zM80.8 163.5h.1zM80.8 163.5h.1zM80.8 163.6h.1z"/>
<path d="M81.4 159.6h.2zM81.3 159.6h.3zM81.3 159.7h.3zM81.2 159.7h.4zM81.1 159.8h.5zM81.1 159.9h.5zM80.9 159.9h.6zM80.9 160h.6zM80.9 160h.6zM80.9 160.1h.6zM80.9 160.1h.6zM80.9 160.2h.6zM80.9 160.2h.6zM80.9 160.3h.6zM80.9 160.4h.5zM80.9 160.4h.5zM80.9 160.5h.5zM80.9 160.5h.5zM80.9 160.6h.5zM80.9 160.6h.5zM80.9 160.7h.5zM80.9 160.8h.5zM80.9 160.8h.5zM80.9 160.9h.5zM80.9 160.9h.5zM80.9 161h.5zM80.9 161h.5zM80.9 161.1h.5zM80.9 161.1h.5zM80.9 161.2h.5zM80.9 161.3h.4zM80.9 161.3h.4zM80.9 161.4h.4zM80.9 161.4h.4zM80.9 161.5h.4zM80.9 161.5h.4zM80.9 161.6h.4zM80.9 161.7h.4zM80.9 161.7h.4zM80.9 161.8h.4zM80.9 161.8h.4zM80.9 161.9h.4zM80.9 161.9h.4zM80.9 162h.4zM80.9 162.1h.4zM80.9 162.1h.4zM80.9 162.2h.3zM80.9 162.2h.3zM80.9 162.3h.3zM80.9 162.3h.3zM80.9 162.4h.3zM80.9 162.4h.3zM80.9 162.5h.3zM80.9 162.6h.3zM80.9 162.6h.3zM80.9 162.7h.3zM80.9 162.7h.3zM80.9 162.8h.3zM80.9 162.8h.3zM80.9 162.9h.3zM80.9 163h.3zM80.9 163h.3zM80.9 163.1h.2zM80.9 163.1h.2zM80.9 163.2h.2zM80.9 163.2h.2zM80.9 163.3h.2zM80.9 163.4h.2zM80.9 163.4h.2zM80.9 163.5h.2zM80.9 163.5h.2zM80.9 163.6h.2zM80.9 163.6h.2zM80.9 163.7h.2zM80.9 163.7h.2zM80.9 163.8h.2zM80.9 163.9h.2zM80.9 163.9h.2z"/>
<path d="M118.8 175.9h.4zM118.8 176h.7zM118.9 176.1h1.1zM118.9 176.1h1.5zM118.9 176.2h1.9zM119 176.2h2.2zM119 176.3h2.6zM119 176.3h3.1zM119.1 176.4h3.4zM119.2 176.4h3.7zM119.2 176.5h4.1z"/>
<path d="M119.2 176.6h4.5zM119.2 176.6h4.1zM119.2 176.7h3.7zM119.1 176.7h3.4zM119 176.8h3.1zM119 176.8h2.6zM119 176.9h2.2zM118.9 177h1.9zM118.9 177h1.5zM118.9 177.1h1.1zM118.8 177.1h.7zM118.8 177.2h.4z"/>
<path d="M125.7 176.6h4.5zM126.2 176.6h4.1zM126.5 176.7h3.8zM127 176.7h3.4zM127.4 176.8h3zM127.8 176.8h2.6zM128.2 176.9h2.3zM128.6 177h2zM129.1 177h1.5zM129.5 177.1h1.1zM129.9 177.1h.8zM130.3 177.2h.4z"/>
<path d="M130.3 175.9h.4zM129.9 176h.8zM129.5 176.1h1.1zM129.1 176.1h1.5zM128.6 176.2h2zM128.2 176.2h2.3zM127.8 176.3h2.6zM127.4 176.3h3zM127 176.4h3.4zM126.5 176.4h3.8zM126.2 176.5h4.1z"/>
<path d="M95.7 196.3h4.5zM96.2 196.3h4zM96.6 196.4h3.7zM97 196.4h3.4zM97.4 196.5h3zM97.8 196.5h2.6zM98.2 196.6h2.3zM98.7 196.7h1.8zM99.1 196.7h1.4zM99.5 196.8h1.1zM99.9 196.8h.7zM100.3 196.9h.4z"/>
<path d="M100.3 195.6h.4zM99.9 195.7h.7zM99.5 195.7h1.1zM99.1 195.8h1.4zM98.7 195.9h1.8zM98.2 195.9h2.3zM97.8 196h2.6zM97.4 196h3zM97 196.1h3.4zM96.6 196.1h3.7zM96.2 196.2h4z"/>
<path d="M120.8 195.6h.4zM120.8 195.7h.8zM120.8 195.7h1.2zM120.9 195.8h1.5zM121 195.9h1.8zM121 195.9h2.2zM121 196h2.7zM121.1 196h3zM121.1 196.1h3.4zM121.1 196.1h3.8zM121.2 196.2h4.1z"/>
<path d="M121.2 196.3h4.5zM121.2 196.3h4.1zM121.1 196.4h3.8zM121.1 196.4h3.4zM121.1 196.5h3zM121 196.5h2.7zM121 196.6h2.2zM121 196.7h1.8zM120.9 196.7h1.5zM120.8 196.8h1.2zM120.8 196.8h.8zM120.8 196.9h.4z"/>
</g>
<text font-size="15.6" x="97.6" y="270.1">Поршень</text>
<g font-size="10.9">
<text x="83.9" y="9" transform="rotate(-180 83.9 9)">ИТГД.2024.11.02</text>
<text x="117.1" y="248.5">ИТГД.2024.11.02</text>
</g>
<text font-size="10.6" x="86.3" y="288.5">Сталь 35 ГОСТ 1050-2013</text>
<text font-size="8.5" x="78.4" y="120" transform="rotate(-90 78.4 120)">⌀</text>
<g font-size="7.8">
<text x="78.4" y="113.8" transform="rotate(-90 78.4 113.8)">0</text>
<text x="78.4" y="116.6" transform="rotate(-90 78.4 116.6)">5</text>
<text x="136.2" y="134.4" transform="rotate(-90 136.2 134.4)">8</text>
<text x="136.2" y="138.4" transform="rotate(-90 136.2 138.4)">M</text>
<text x="132.7" y="174">1•45°</text>
<text x="132.7" y="183.2">2 фаски</text>
<text x="107.4" y="193.7">15</text>
<text x="173" y="267.5">0,23</text>
<text x="192.4" y="267.5">2:1</text>
</g>
<g font-size="5.5">
<text x="12.8" y="46.9" transform="rotate(-90 12.8 46.9)">Перв. примен.</text>
<text x="12.8" y="103.8" transform="rotate(-90 12.8 103.8)">Справ. №</text>
<text x="12.8" y="176.7" transform="rotate(-90 12.8 176.7)">Подп. и дата</text>
<text x="12.8" y="205.8" transform="rotate(-90 12.8 205.8)">Инв. № дубл.</text>
<text x="12.8" y="231.6" transform="rotate(-90 12.8 231.6)">Взам. инв. №</text>
<text x="159.1" y="256.8">Лит.</text>
<text x="173.1" y="256.8">Масса</text>
<text x="12.8" y="261.7" transform="rotate(-90 12.8 261.7)">Подп. и дата</text>
<text x="41.2" y="261.8">№ докум.</text>
<text x="63.6" y="261.8">Подп.</text>
<text x="21" y="266.8">Разраб.</text>
<text x="21" y="271.8">Пров.</text>
<text x="21" y="276.8">Т.контр.</text>
<text x="156.9" y="276.8">Лист</text>
<text x="177.9" y="276.8">Листов</text>
<text x="198.4" y="276.8">1</text>
<text x="21" y="286.8">Н.контр.</text>
<text x="12.8" y="290.8" transform="rotate(-90 12.8 290.8)">Инв. № подл.</text>
<text x="21" y="291.8">Утв.</text>
<text x="96" y="296.8">Копировал</text>
<text x="166" y="296.8">Формат</text>
<text x="186" y="296.8">A4</text>
</g>
<g font-size="5.4">
<text x="188" y="256.8">Масштаб</text>
<text x="21.1" y="261.8">Изм.</text>
<text x="28.1" y="261.8">Лист</text>
<text x="76.1" y="261.8">Дата</text>
<text x="7.5" y="292.5" transform="rotate(-90 7.5 292.5)">КОМПАС-3Dv23Учебнаяверсия©2024ООО&quot;АСКОН-Системыпроектирования&quot;,Россия.Всеправазащищены.</text>
<text x="8.5" y="296.7">Недлякоммерческогоиспользования</text>
</g>
</svg>
